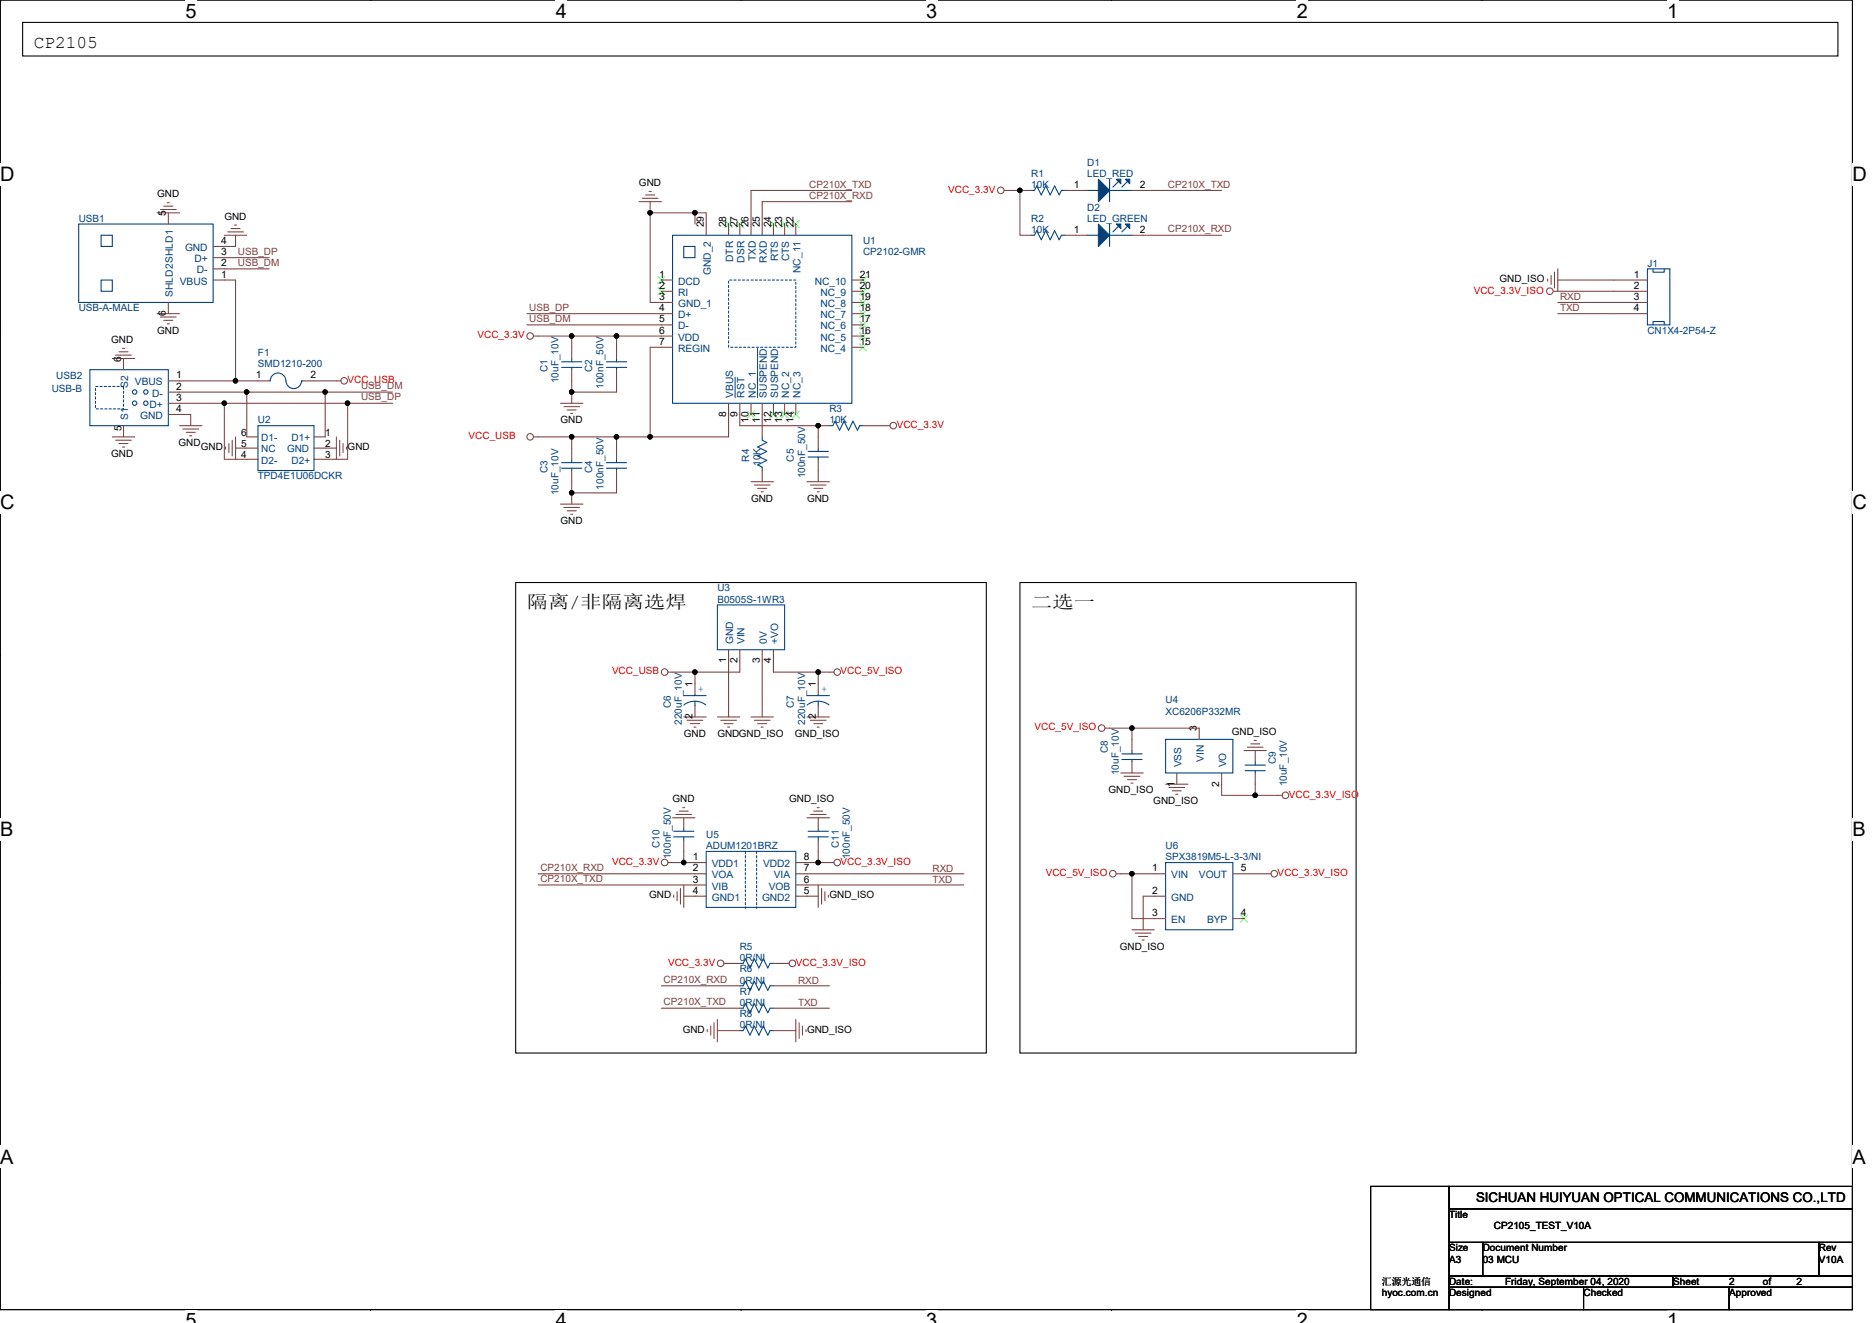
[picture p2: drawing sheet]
<svg xmlns="http://www.w3.org/2000/svg" width="297mm" height="210mm" viewBox="0 0 297 210" stroke-linecap="round" stroke-linejoin="round" font-family="sans-serif">
<path d="M0 0h293.9v207.9h-293.9z" fill="none" stroke="#000" stroke-width=".17"/>
<g fill="#fff">
<path d="M29.4 0h1.8v3.5h-1.8z"/>
<path d="M29.4 207.9h1.8v2h-1.8z"/>
</g>
<path d="M58.8 0h.1M58.8 207.9h.1" fill="none" stroke="#000" stroke-width=".17"/>
<g fill="#fff">
<path d="M88.2 0h1.8v3.5h-1.8z"/>
<path d="M88.2 207.9h1.8v2h-1.8z"/>
</g>
<path d="M117.6 0h.1M117.6 207.9h.1" fill="none" stroke="#000" stroke-width=".17"/>
<g fill="#fff">
<path d="M147 0h1.7v3.5h-1.7z"/>
<path d="M147 207.9h1.7v2h-1.7z"/>
</g>
<path d="M176.4 0h.1M176.4 207.9h.1" fill="none" stroke="#000" stroke-width=".17"/>
<g fill="#fff">
<path d="M205.8 0h1.7v3.5h-1.7z"/>
<path d="M205.8 207.9h1.7v2h-1.7z"/>
</g>
<path d="M235.2 0h.1M235.2 207.9h.1" fill="none" stroke="#000" stroke-width=".17"/>
<g fill="#fff">
<path d="M264.5 0h1.8v3.5h-1.8z"/>
<path d="M264.5 207.9h1.8v2h-1.8z"/>
<path d="M0 26h2.3v3.5h-2.3z"/>
<path d="M293.9 26h2.3v3.5h-2.3z"/>
<path d="M0 77.9h2.3v3.5h-2.3z"/>
<path d="M293.9 77.9h2.3v3.5h-2.3z"/>
</g>
<path d="M0 52h.1M293.9 52h.1" fill="none" stroke="#000" stroke-width=".17"/>
<g fill="#fff">
<path d="M0 129.9h2.1v3.5h-2.1z"/>
<path d="M293.9 129.9h2.1v3.5h-2.1z"/>
</g>
<path d="M0 103.9h.1M293.9 103.9h.1" fill="none" stroke="#000" stroke-width=".17"/>
<g fill="#fff">
<path d="M0 181.9h2.2v3.5h-2.2z"/>
<path d="M293.9 181.9h2.2v3.5h-2.2z"/>
</g>
<path d="M3.6 3.6h288v5.3h-288zM81.8 92.5h74.7v74.6h-74.7zM161.8 92.5h53.4v74.6h-53.4zM0 155.9h.1M293.9 155.9h.1M229.9 188.3h64v3.6h-64zM229.9 191.9h64v5.3h-64zM229.9 197.2h5.4v5.3h-5.4zM235.3 197.2h53.3v5.3h-53.3zM288.6 197.2h5.3v5.3h-5.3zM229.9 202.5h35.6v1.8h-35.6zM265.5 202.5h28.4v1.8h-28.4z" fill="none" stroke="#000" stroke-width=".17"/>
<g fill="none" stroke="#804040" stroke-width=".17">
<path d="M24.9 33.8h3.6M25.5 33.3h2.5M26 32.7h1.4M26.5 32.2h.4M35.6 37.3h3.6M36.1 36.8h2.5M36.7 36.3h1.4M37.2 35.7h.3M101.4 32h3.5M101.9 31.5h2.5M102.4 30.9h1.5M103 30.4h.3"/>
<path d="M159.3 30.2h.8M17.8 56.9h3.6M18.3 56.4h2.5M18.9 55.8h1.4M19.4 55.3h.4M24.9 49.8h3.6M25.5 50.3h2.5M26 50.8h1.4M26.5 51.4h.4M84.7 53.3h.7M245.6 44.3v.3M246.1 43.7v1.5"/>
<path d="M246.7 43.2v2.5M247.2 42.7v3.5h-.7M17.8 69.3h3.6M18.3 69.9h2.5M18.9 70.4h1.4M19.4 71h.4M28.5 67.6h3.5M29 68.1h2.5M29.5 68.6h1.5M30.1 69.2h.3M35.8 71v.3M36.3 70.4v1.4"/>
<path d="M36.8 69.9v2.5M37.4 69.3v3.6M53.4 60.5h.7M53.4 69.3v3.6M53.9 69.9v2.5M54.4 70.4v1.4M55 71v.3M84.7 69.3h.7M88.9 64h3.6M89.5 64.5h2.5M90 65.1h1.4M90.5 65.6h.4"/>
<path d="M119.2 76.5h3.5M119.7 77h2.5M120.2 77.5h1.5M120.8 78.1h.3M128.1 76.5h3.5M128.6 77h2.5M129.1 77.5h1.5M129.7 78.1h.3M140.5 67.6h.7M88.9 80h3.6M89.5 80.5h2.5M90 81.1h1.4"/>
<path d="M90.5 81.6h.4M106 106.7h.7M108.5 113.8h3.6M109 114.3h2.5M109.6 114.9h1.4M110.1 115.4h.3M113.8 113.8h3.6M114.4 114.3h2.5M114.9 114.9h1.4M115.4 115.4h.4M119.2 113.8h3.5M119.7 114.3h2.5"/>
<path d="M120.2 114.9h1.5M120.8 115.4h.3M128.1 113.8h3.5M128.6 114.3h2.5M129.1 114.9h1.5M129.7 115.4h.3M131.6 106.7h.7M175.3 115.6h.8M197.4 119.1h3.6M197.9 118.6h2.5M198.5 118.1h1.4M199 117.5h.3"/>
<path d="M106 136.9h.7M106.7 129.8h3.6M107.2 129.3h2.5M107.8 128.7h1.4M108.3 128.2h.4M128.1 129.8h3.5M128.6 129.3h2.5M129.1 128.7h1.5M129.7 128.2h.3M131.6 136.9h.7M177.1 138.7h.7M177.8 122.7h3.6"/>
<path d="M178.4 123.2h2.5M178.9 123.7h1.4M179.4 124.3h.4M185 124.5h3.5M185.5 125h2.5M186 125.5h1.4M186.6 126.1h.3M201 138.7h.7M202.7 126.2h.8M106.9 142.1v.3M107.4 141.5v1.5M108 141v2.5"/>
<path d="M108.5 140.5v3.5M114.9 152.9h.7M124.5 152.9h.7M129.8 140.5v3.5M130.4 141v2.5M130.9 141.5v1.5M131.4 142.1v.3M179.6 147.6h3.6M180.1 148.1h2.5M180.7 148.6h1.4M181.2 149.2h.4M112.2 163.4v.3"/>
<path d="M112.8 162.9v1.4M113.3 162.3v2.5M113.8 161.8v3.6M126.3 161.8v3.6M126.8 162.3v2.5M127.3 162.9v1.4M127.9 163.4v.3"/>
<circle cx="158.8" cy="30.2" r=".52"/>
<circle cx="84.1" cy="53.3" r=".52"/>
<circle cx="245.9" cy="46.2" r=".52"/>
<circle cx="54.6" cy="60.4" r=".52"/>
<circle cx="84.1" cy="69.3" r=".52"/>
<circle cx="141.7" cy="67.6" r=".52"/>
<circle cx="105.5" cy="106.7" r=".52"/>
<circle cx="132.8" cy="106.7" r=".52"/>
<circle cx="174.8" cy="115.6" r=".52"/>
<circle cx="105.5" cy="136.9" r=".52"/>
<circle cx="132.8" cy="136.9" r=".52"/>
<circle cx="176.6" cy="138.7" r=".52"/>
<circle cx="202.2" cy="138.7" r=".52"/>
<circle cx="204" cy="126.2" r=".52"/>
<circle cx="114.3" cy="152.9" r=".52"/>
<circle cx="125.7" cy="152.9" r=".52"/>
</g>
<path d="M217.9 188.6h11.7v10.7h-11.7z" fill="#fff"/>
<path d="M217.5 188.3h12.4v19.6h-12.4zM229.9 188.3h64v3.6h-64zM229.9 191.9h64v5.3h-64zM229.9 197.2h5.4v5.3h-5.4zM235.3 197.2h53.3v5.3h-53.3zM288.6 197.2h5.3v5.3h-5.3zM229.9 204.3h21.4v3.6h-21.4zM229.9 202.5h35.6v1.8h-35.6zM251.3 204.3h23.1v3.6h-23.1zM265.5 202.5h28.4v1.8h-28.4zM274.4 204.3h19.5v3.6h-19.5z" fill="none" stroke="#000" stroke-width=".17"/>
<path d="M217.9 188.6h11.7v10.7h-11.7z" fill="#fff"/>
<path d="M217.5 188.3h12.4v19.6h-12.4zM229.9 188.3h64v3.6h-64zM229.9 191.9h64v5.3h-64zM229.9 197.2h5.4v5.3h-5.4zM235.3 197.2h53.3v5.3h-53.3zM288.6 197.2h5.3v5.3h-5.3zM229.9 204.3h21.4v3.6h-21.4zM229.9 202.5h35.6v1.8h-35.6zM251.3 204.3h23.1v3.6h-23.1zM265.5 202.5h28.4v1.8h-28.4zM274.4 204.3h19.5v3.6h-19.5z" fill="none" stroke="#000" stroke-width=".17"/>
<path d="M217.9 188.6h11.7v10.7h-11.7z" fill="#fff"/>
<path d="M217.5 188.3h12.4v19.6h-12.4zM229.9 204.3h21.4v3.6h-21.4zM251.3 204.3h23.1v3.6h-23.1zM274.4 204.3h19.5v3.6h-19.5z" fill="none" stroke="#000" stroke-width=".17"/>
<g fill="#004080" stroke="#004080" stroke-width=".17">
<path d="M174.3 28.4l1.8 1.8-1.8 1.8z" fill-rule="evenodd"/>
<path d="M177.1 28.4h.7v.8z" fill-rule="evenodd"/>
<path d="M178.6 28.4h.7v.8z" fill-rule="evenodd"/>
<path d="M174.3 35.6l1.8 1.7-1.8 1.8z" fill-rule="evenodd"/>
<path d="M177.1 35.6h.7v.7z" fill-rule="evenodd"/>
<path d="M178.6 35.6h.7v.7z" fill-rule="evenodd"/>
</g>
<g fill="none" stroke="#004080" stroke-width=".17">
<path d="M12.5 35.6h21.3v12.4h-21.3zM16 37.3h1.8v1.8h-1.8zM106.7 37.3h28.5v26.7h-28.5zM108.5 39.1h1.8v1.8h-1.8zM163.6 30.2h.5l.4-.7 .7 1.4 .7-1.4 .7 1.4 .7-1.4 .8 1.4 .3-.7h.5M163.6 37.3h.5l.4-.7 .7 1.5 .7-1.5 .7 1.5 .7-1.5 .8 1.5 .3-.8h.5M172.5 30.2h1.8M172.5 37.3h1.8M176.1 28.4v3.6M176.1 30.2h3.5M176.1 35.6v3.5M176.1 37.3h3.5"/>
<path d="M177.5 28.8l-.9 .9M177.5 35.9l-.9 .9M178.9 28.8l-.9 .9M178.9 35.9l-.9 .9M14.3 58.7h12.4v8.9h-12.4zM16 44.4h1.8v1.8h-1.8zM89.1 57.4h3.2M89.1 58.3h3.2M90.7 58.3v.4M90.7 56.9v.5M96.2 57.4h3.2M96.2 58.3h3.2"/>
<path d="M97.8 58.3v.4M97.8 56.9v.5M261.4 42.7h3.6v8.9h-3.6zM262.3 51.6v-.6h1.8v.6M262.3 42.7v.5h1.8v-.5M40.9 67.6h8.9v7.1h-8.9zM42.7 60.5h.2M42.9 60.4a1.24 1.24 0 0 1 1.2-1.2 1.24 1.24 0 0 1 1.3 1.2M45.4 60.4a1.24 1.24 0 0 0 1.2 1.3 1.24 1.24 0 0 0 1.3-1.3M47.9 60.5h.1M89.1 73.4h3.2M89.1 74.3h3.2"/>
<path d="M90.7 74.3v.4M90.7 72.9v.5M96.2 73.4h3.2M96.2 74.3h3.2M97.8 74.3v.4M97.8 72.9v.5M120.9 69.3v.6l.8 .3-1.5 .8 1.5 .6-1.5 .8 1.5 .7-1.5 .7 .7 .3v.6M128.2 71.6h3.2M128.2 72.5h3.2M129.8 72.5v.4M129.8 71.1v.5M131.6 67.6h.5l.4-.8 .7 1.5 .7-1.5 .7 1.5 .7-1.5 .8 1.5 .3-.7h.5"/>
<path d="M113.8 96h10.7v7.1h-10.7zM108.5 110.4h3.6M108.5 111.9a2.84 2.84 0 0 1 3.5 0M110.3 111.3v.7M110.3 110.2v.2M128.1 110.4h3.5M128.1 111.9a2.84 2.84 0 0 1 3.4 0M129.8 111.3v.7M129.8 110.2v.2M178 119.7h3.2M179.6 119.1v.6M185 117.3h10.6v5.4h-10.6z"/>
<path d="M106.9 132.8h3.2M106.9 131.9h3.2M108.5 131.6v.3M108.5 132.8v.5M112.1 135.1h14.2v8.9h-14.2zM128.2 132.8h3.2M128.2 131.9h3.2M129.8 131.6v.3M129.8 132.8v.5M178 120.5h3.2M179.6 120.5v.4M185 136.9h10.6v10.7h-10.6z"/>
<path d="M197.6 121.4h3.2M197.6 122.3h3.2M199.2 122.3v.4M199.2 120.9v.5M117.4 152.9h.5l.4-.7 .7 1.4 .7-1.4 .7 1.4 .7-1.4 .7 1.4 .4-.7h.5M117.4 156.5h.5l.4-.8 .7 1.5 .7-1.5 .7 1.5 .7-1.5 .7 1.5 .4-.7h.5M117.4 160h.5l.4-.7 .7 1.4 .7-1.4 .7 1.4 .7-1.4 .7 1.4 .4-.7h.5M117.4 163.6h.5l.4-.7 .7 1.4 .7-1.4 .7 1.4 .7-1.4 .7 1.4 .4-.7h.5"/>
<circle cx="21.4" cy="62.2" r=".35"/>
<circle cx="21.4" cy="64" r=".35"/>
<circle cx="23.1" cy="64" r=".35"/>
<circle cx="23.1" cy="62.2" r=".35"/>
</g>
<g fill="none" stroke="#804040" stroke-width=".17">
<path d="M26.7 33.8v1.8M37.4 37.3v1.8h-3.6M103.2 33.8v14.2h3.5M103.2 32v1.8M103.2 33.8h7.1M110.3 33.8v1.8M110.3 33.8h1.8v3.5M115.6 35.6v1.7M117.4 35.6v1.7M122.7 35.6v1.7M124.5 35.6v1.7M126.3 35.6v1.7"/>
<path d="M135.2 32h-14.3v5.3M135.2 30.2h-16v7.1M160.1 30.2h1.7M161.8 30.2v7.1h1.8M161.8 30.2h1.8M163.6 30.2h.1M163.6 37.3h.1M168.9 37.3h3.6M168.9 30.2h.1M168.9 37.3h.1M168.9 30.2h3.6M179.6 37.3h14.2"/>
<path d="M193.8 30.2h-14.2M19.6 56.9v1.8M26.7 48v1.8M33.8 44.4h3.6v16.1M33.8 42.7h8.9M42.7 40.9h-8.9M83.6 49.8h23.1M83.6 51.6h23.1M85.4 53.3h5.3M90.7 58.7v3.5M90.7 53.3v3.6M90.7 53.3h7.1"/>
<path d="M97.8 58.7v3.5h-7.1M97.8 53.3v3.6M104.9 44.4h1.8M104.9 46.2h1.8M106.7 53.3h-8.9M106.7 55.1h-3.5v14.2M135.2 55.1h1.7M135.2 53.3h1.7M135.2 51.6h1.7M135.2 49.8h1.7M135.2 48h1.7M135.2 46.2h1.7"/>
<path d="M135.2 44.4h1.7M247.2 49.8h14.2M247.2 44.4h14.2M247.2 46.2h14.2M247.2 48h14.2M19.6 67.6v1.7M26.7 64h8.9v8.9h5.3M26.7 60.5h10.7M26.7 62.2h12.5M26.7 65.8h3.6v1.8M35.6 64h19.6M37.4 71.1h3.5"/>
<path d="M37.4 60.5h5.3M39.2 62.2v7.1h1.7M39.2 62.2h12.4M48 60.5h5.4M51.6 62.2v7.1h-1.8M51.6 62.2h10.7M53.4 71.1h-3.6M55.2 64h7.1M55.2 64v8.9h-5.4M85.4 69.3h5.3M90.7 74.7v3.5h7.1v-3.5M90.7 69.3v3.6"/>
<path d="M90.7 78.2v1.8M90.7 62.2v1.8M90.7 69.3h7.1M97.8 69.3h5.4M97.8 69.3v3.6M115.6 64v5.3h-12.4M117.4 64v3.6h12.4M119.2 64v1.8M120.9 74.7h.1M120.9 69.3h.1M120.9 64v5.3M120.9 74.7v1.8"/>
<path d="M122.7 64v1.8M124.5 64v1.8M126.3 64v1.8M129.8 72.9v3.6M129.8 67.6v3.5M129.8 67.6h1.8M131.6 67.6h.1M136.9 67.6h3.6M136.9 67.6h.1M106.7 106.7h3.6M110.3 106.7v3.5M110.3 112v1.8"/>
<path d="M115.6 103.1v10.7M117.4 103.1v3.6h-7.1M120.9 103.1v10.7M122.7 103.1v3.6h7.1M129.8 106.7v3.5M129.8 112v1.8M129.8 106.7h1.8M176.1 115.6h3.5M179.6 115.6h10.7v1.7M179.6 115.6v3.5M199.2 119.1v1.8M85.4 138.7h26.7"/>
<path d="M106.7 136.9h1.8M108.5 129.8v1.8M108.5 133.3v3.6M112.1 136.9h-3.6M126.3 138.7h26.6M126.3 136.9h3.5M129.8 129.8v1.8M129.8 133.3v3.6M129.8 136.9h1.8M177.8 138.7h1.8M179.6 120.9v1.8M179.6 138.7h5.4"/>
<path d="M179.6 138.7v7.1h5.4M186.7 122.7v1.8M193.8 122.7v3.5h5.4M195.6 138.7h5.4M199.2 122.7v3.5M199.2 126.2h3.5M85.4 140.5h26.7M104.9 156.5h12.5M108.5 142.2h3.6M115.6 152.9h1.8M117.4 152.9h.1M117.4 156.5h.1"/>
<path d="M122.7 152.9h.1M122.7 156.5h.1M122.7 156.5h8.9M122.7 152.9h1.8M126.3 142.2h3.5M126.3 140.5h26.6M185 142.2h-3.6v5.4M195.6 145.8h1.8M104.9 160h12.5M113.8 163.6h3.6M117.4 160h.1M117.4 163.6h.1"/>
<path d="M122.7 160h.1M122.7 163.6h.1M122.7 163.6h3.6M122.7 160h8.9"/>
</g>
<path d="M115.6 44.4h10.7v10.7h-10.7zM15.2 61.3h4.4v3.6h-4.4zM118.3 135.1v8.9M120.1 135.1v8.9M118.3 144h.1M120.1 144h.1" fill="none" stroke="#004080" stroke-width=".17" stroke-dasharray=".3 .3"/>
<g fill="none" stroke="#0f0" stroke-width=".16">
<path d="M115.1 35l1.1 1.1M116.1 35l-1 1.1M116.9 35l1 1.1M117.9 35l-1.1 1.1M122.2 35l1.1 1.1M123.3 35l-1.1 1.1M124 35l1 1.1M125 35l-1.1 1.1M125.7 35l1.1 1.1M126.8 35l-1.1 1.1M104.4 43.9l1.1 1.1M104.4 45.7l1.1 1.1"/>
<path d="M105.5 43.9l-1.1 1.1M105.5 45.7l-1.1 1.1M136.4 54.6l1.1 1.1M136.4 52.8l1.1 1.1M136.4 51l1.1 1.1M136.4 49.3l1.1 1M136.4 47.5l1.1 1.1M136.4 45.7l1.1 1.1M136.4 43.9l1.1 1.1M137.5 54.6l-1.1 1.1M137.5 52.8l-1.1 1.1M137.5 51l-1.1 1.1"/>
<path d="M137.5 49.3l-1.1 1M137.5 47.5l-1.1 1.1M137.5 45.7l-1.1 1.1M137.5 43.9l-1.1 1.1M118.6 65.3l1.1 1M119.7 65.3l-1.1 1M122.2 65.3l1.1 1M123.3 65.3l-1.1 1M124 65.3l1 1M125 65.3l-1.1 1M125.7 65.3l1.1 1M126.8 65.3l-1.1 1"/>
<path d="M196.9 145.3l1 1M197.9 145.3l-1.1 1"/>
</g>
<path d="M116.6 59.9v3.2M120.2 55.3v7.8" fill="none" stroke="#004080" stroke-width=".16"/>
<g fill="#000" stroke="#000" stroke-width=".17">
<circle cx="103.2" cy="33.8" r=".35"/>
<circle cx="110.3" cy="33.8" r=".35"/>
<circle cx="161.8" cy="30.2" r=".35"/>
<circle cx="90.7" cy="53.3" r=".35"/>
<circle cx="97.8" cy="53.3" r=".35"/>
<circle cx="35.6" cy="64" r=".35"/>
<circle cx="37.4" cy="60.4" r=".35"/>
<circle cx="39.1" cy="62.2" r=".35"/>
<circle cx="51.6" cy="62.2" r=".35"/>
<circle cx="55.1" cy="64" r=".35"/>
<circle cx="90.7" cy="69.3" r=".35"/>
<circle cx="90.7" cy="78.2" r=".35"/>
<circle cx="90.7" cy="62.2" r=".35"/>
<circle cx="97.8" cy="69.3" r=".35"/>
<circle cx="103.2" cy="69.3" r=".35"/>
<circle cx="129.8" cy="67.6" r=".35"/>
<circle cx="110.3" cy="106.7" r=".35"/>
<circle cx="129.8" cy="106.7" r=".35"/>
<circle cx="179.6" cy="115.6" r=".35"/>
<circle cx="108.5" cy="136.9" r=".35"/>
<circle cx="129.8" cy="136.9" r=".35"/>
<circle cx="179.6" cy="138.7" r=".35"/>
<circle cx="199.2" cy="126.2" r=".35"/>
</g>
<g font-size="3.2">
<text x="29.4" y="2.8">5</text>
<text x="88.2" y="2.8">4</text>
<text x="147" y="2.8">3</text>
<text x="205.8" y="2.8">2</text>
<text x="264.5" y="2.8">1</text>
<text x="0" y="28.8">D</text>
<text x="293.9" y="28.8">D</text>
<text x="0" y="80.8">C</text>
<text x="293.9" y="80.8">C</text>
<text x="0" y="132.7">B</text>
<text x="293.9" y="132.7">B</text>
<text x="0" y="184.7">A</text>
<text x="293.9" y="184.7">A</text>
<text x="29.4" y="210.7">5</text>
<text x="88.2" y="210.7">4</text>
<text x="147" y="210.7">3</text>
<text x="205.8" y="210.7">2</text>
<text x="264.5" y="210.7">1</text>
</g>
<g font-size="2.8">
<text x="5.4" y="7.6">CP2105</text>
<text x="83.6" y="96.5">隔离/非隔离选焊</text>
<text x="163.6" y="96.5">二选一</text>
</g>
<text font-size="2.1" x="234.2" y="190.7">SICHUAN HUIYUAN OPTICAL COMMUNICATIONS CO.,LTD</text>
<g font-size="1.6">
<text x="101.4" y="29.5">GND</text>
<text x="170.4" y="29.8">1</text>
<text x="180.9" y="29.8">2</text>
<text x="24.9" y="31.3">GND</text>
<text x="26.3" y="34.3" transform="rotate(-90 26.3 34.3)">5</text>
<text x="35.6" y="34.8">GND</text>
<text x="35.1" y="38.7">4</text>
<text x="35.1" y="40.5">3</text>
<text x="111.7" y="36.1" transform="rotate(-90 111.7 36.1)">29</text>
<text x="115.2" y="36.1" transform="rotate(-90 115.2 36.1)">28</text>
<text x="117" y="36.1" transform="rotate(-90 117 36.1)">27</text>
<text x="118.8" y="36.1" transform="rotate(-90 118.8 36.1)">26</text>
<text x="120.6" y="36.1" transform="rotate(-90 120.6 36.1)">25</text>
<text x="122.3" y="36.1" transform="rotate(-90 122.3 36.1)">24</text>
<text x="124.1" y="36.1" transform="rotate(-90 124.1 36.1)">23</text>
<text x="125.9" y="36.1" transform="rotate(-90 125.9 36.1)">22</text>
<text x="170.4" y="37">1</text>
<text x="180.9" y="37">2</text>
<text x="35.1" y="44.1">1</text>
<text x="35.1" y="42.3">2</text>
<text x="104.6" y="44.1">1</text>
<text x="104.6" y="45.8">2</text>
<text x="104.6" y="47.6">3</text>
<text x="136.4" y="47.6">19</text>
<text x="136.4" y="45.8">20</text>
<text x="136.4" y="44.1">21</text>
<text x="237.9" y="44.8">GND_ISO</text>
<text x="259.3" y="44.1">1</text>
<text x="259.3" y="45.8">2</text>
<text x="259.3" y="47.6">3</text>
<text x="24.9" y="53">GND</text>
<text x="26.3" y="50.2" transform="rotate(-90 26.3 50.2)">6</text>
<text x="104.6" y="49.4">4</text>
<text x="104.6" y="51.2">5</text>
<text x="104.6" y="53">6</text>
<text x="136.4" y="53">16</text>
<text x="136.4" y="51.2">17</text>
<text x="136.4" y="49.4">18</text>
<text x="259.3" y="49.4">4</text>
<text x="17.6" y="54.4">GND</text>
<text x="19.2" y="57.4" transform="rotate(-90 19.2 57.4)">6</text>
<text x="104.6" y="54.7">7</text>
<text x="136.4" y="54.7">15</text>
<text x="28" y="65.4">4</text>
<text x="28" y="63.6">3</text>
<text x="28" y="60.1">1</text>
<text x="28" y="61.8">2</text>
<text x="40.6" y="60.1">1</text>
<text x="49.3" y="60.1">2</text>
<text x="19.3" y="68.5" transform="rotate(-90 19.3 68.5)">5</text>
<text x="28.3" y="70.8">GND</text>
<text x="31.9" y="71.5">GND</text>
<text x="38.3" y="70.9">5</text>
<text x="38.3" y="69.2">6</text>
<text x="51.6" y="70.9">2</text>
<text x="51.6" y="69.2">1</text>
<text x="55.2" y="71.5">GND</text>
<text x="88.9" y="67.2">GND</text>
<text x="115.2" y="66.2" transform="rotate(-90 115.2 66.2)">8</text>
<text x="117" y="66.2" transform="rotate(-90 117 66.2)">9</text>
<text x="118.8" y="67.1" transform="rotate(-90 118.8 67.1)">10</text>
<text x="120.6" y="67.1" transform="rotate(-90 120.6 67.1)">11</text>
<text x="122.3" y="67.1" transform="rotate(-90 122.3 67.1)">12</text>
<text x="124.1" y="67.1" transform="rotate(-90 124.1 67.1)">13</text>
<text x="125.9" y="67.1" transform="rotate(-90 125.9 67.1)">14</text>
<text x="17.6" y="72.5">GND</text>
<text x="38.3" y="72.7">4</text>
<text x="51.6" y="72.7">3</text>
<text x="88.9" y="83.2">GND</text>
<text x="119.2" y="79.7">GND</text>
<text x="128.1" y="79.7">GND</text>
<text x="115.2" y="105.3" transform="rotate(-90 115.2 105.3)">1</text>
<text x="117" y="105.3" transform="rotate(-90 117 105.3)">2</text>
<text x="120.6" y="105.3" transform="rotate(-90 120.6 105.3)">3</text>
<text x="122.3" y="105.3" transform="rotate(-90 122.3 105.3)">4</text>
<text x="109.9" y="109" transform="rotate(-90 109.9 109)">1</text>
<text x="129.5" y="109" transform="rotate(-90 129.5 109)">1</text>
<text x="108.5" y="117">GND</text>
<text x="109.9" y="114.2" transform="rotate(-90 109.9 114.2)">2</text>
<text x="113.8" y="117">GNDGND_ISO</text>
<text x="126.1" y="117">GND_ISO</text>
<text x="129.5" y="114.2" transform="rotate(-90 129.5 114.2)">2</text>
<text x="189.9" y="116.1" transform="rotate(-90 189.9 116.1)">3</text>
<text x="195.4" y="116.6">GND_ISO</text>
<text x="175.9" y="125.9">GND_ISO</text>
<text x="186.3" y="124.8" transform="rotate(-90 186.3 124.8)">1</text>
<text x="193.5" y="124.8" transform="rotate(-90 193.5 124.8)">2</text>
<text x="106.7" y="127.3">GND</text>
<text x="125.2" y="127.3">GND_ISO</text>
<text x="183" y="127.7">GND_ISO</text>
<text x="109.9" y="136.5">1</text>
<text x="127.5" y="136.5">8</text>
<text x="103" y="142.6">GND</text>
<text x="109.9" y="138.3">2</text>
<text x="109.9" y="140.1">3</text>
<text x="109.9" y="141.9">4</text>
<text x="127.5" y="141.9">5</text>
<text x="127.5" y="138.3">7</text>
<text x="127.5" y="140.1">6</text>
<text x="131.6" y="142.6">GND_ISO</text>
<text x="182.8" y="138.3">1</text>
<text x="182.8" y="141.9">2</text>
<text x="196.9" y="138.3">5</text>
<text x="182.8" y="145.4">3</text>
<text x="196.9" y="145.4">4</text>
<text x="177.7" y="150.8">GND_ISO</text>
<text x="108.3" y="163.9">GND</text>
<text x="128.1" y="163.9">GND_ISO</text>
<text x="229.9" y="193.3">Title</text>
<text x="237" y="195.1">CP2105_TEST_V10A</text>
<text x="219.3" y="203.9">汇源光通信</text>
<text x="229.9" y="200.4">A3</text>
<text x="229.9" y="198.6">Size</text>
<text x="229.9" y="203.9">Date:</text>
<text x="235.3" y="200.4">03 MCU</text>
<text x="235.3" y="198.6">Document Number</text>
<text x="238.8" y="203.9">Friday, September 04, 2020</text>
<text x="265.5" y="203.9">Sheet</text>
<text x="274.4" y="203.9">2</text>
<text x="279.7" y="203.9">of</text>
<text x="285" y="203.9">2</text>
<text x="288.6" y="198.6">Rev</text>
<text x="288.6" y="200.4">V10A</text>
<text x="219.3" y="205.7">hyoc.com.cn</text>
<text x="229.9" y="205.7">Designed</text>
<text x="251.3" y="205.7">Checked</text>
<text x="274.4" y="205.7">Approved</text>
</g>
<g font-size="1.6" fill="#804040">
<text x="128.4" y="29.8">CP210X_TXD</text>
<text x="185.3" y="29.8">CP210X_TXD</text>
<text x="128.4" y="31.5">CP210X_RXD</text>
<text x="37.7" y="40.4">USB_DP</text>
<text x="185.3" y="36.9">CP210X_RXD</text>
<text x="37.7" y="42.2">USB_DM</text>
<text x="247.5" y="47.6">RXD</text>
<text x="84" y="49.3">USB_DP</text>
<text x="84" y="51.1">USB_DM</text>
<text x="247.5" y="49.4">TXD</text>
<text x="57.3" y="61.8">USB_DM</text>
<text x="57.3" y="63.5">USB_DP</text>
<text x="85.7" y="138.2">CP210X_RXD</text>
<text x="85.7" y="140">CP210X_TXD</text>
<text x="148" y="138.3">RXD</text>
<text x="148" y="140.1">TXD</text>
<text x="105.3" y="156">CP210X_RXD</text>
<text x="105.3" y="159.6">CP210X_TXD</text>
<text x="126.6" y="156.1">RXD</text>
<text x="126.6" y="159.7">TXD</text>
</g>
<g font-size="1.6" fill="#004080">
<text x="163.6" y="28.1">R1</text>
<text x="163.6" y="29.9">10K</text>
<text x="172.5" y="26.3">D1</text>
<text x="172.5" y="28.1">LED_RED</text>
<text x="12.5" y="35.2">USB1</text>
<text x="163.6" y="35.2">R2</text>
<text x="172.5" y="33.4">D2</text>
<text x="172.5" y="35.2">LED_GREEN</text>
<text x="29.4" y="39.8">GND</text>
<text x="30.8" y="41.6">D+</text>
<text x="116.3" y="41.6" transform="rotate(-90 116.3 41.6)">DTR</text>
<text x="118.1" y="41.7" transform="rotate(-90 118.1 41.7)">DSR</text>
<text x="119.9" y="41.5" transform="rotate(-90 119.9 41.5)">TXD</text>
<text x="121.7" y="41.7" transform="rotate(-90 121.7 41.7)">RXD</text>
<text x="123.5" y="41.5" transform="rotate(-90 123.5 41.5)">RTS</text>
<text x="125.2" y="41.5" transform="rotate(-90 125.2 41.5)">CTS</text>
<text x="136.9" y="38.8">U1</text>
<text x="136.9" y="40.5">CP2102-GMR</text>
<text x="163.6" y="37">10K</text>
<text x="27.4" y="47.1" transform="rotate(-90 27.4 47.1)">SHLD2SHLD1</text>
<text x="28.5" y="45.2">VBUS</text>
<text x="31.2" y="43.4">D-</text>
<text x="107.6" y="45.2">DCD</text>
<text x="107.6" y="46.9">RI</text>
<text x="112.8" y="43.7" transform="rotate(-90 112.8 43.7)">GND_2</text>
<text x="127" y="43.3" transform="rotate(-90 127 43.3)">NC_11</text>
<text x="129.3" y="45.2">NC_10</text>
<text x="130.2" y="46.9">NC_9</text>
<text x="261.4" y="42.3">J1</text>
<text x="12.5" y="49.4">USB-A-MALE</text>
<text x="107.6" y="48.7">GND_1</text>
<text x="107.6" y="50.5">D+</text>
<text x="107.6" y="52.3">D-</text>
<text x="130.2" y="52.3">NC_6</text>
<text x="130.2" y="50.5">NC_7</text>
<text x="130.2" y="48.7">NC_8</text>
<text x="261.4" y="53">CN1X4-2P54-Z</text>
<text x="40.9" y="56.5">F1</text>
<text x="40.9" y="58.3">SMD1210-200</text>
<text x="86.9" y="59" transform="rotate(-90 86.9 59)">C1</text>
<text x="94" y="59" transform="rotate(-90 94 59)">C2</text>
<text x="107.6" y="54.1">VDD</text>
<text x="107.6" y="55.8">REGIN</text>
<text x="130.2" y="55.8">NC_4</text>
<text x="130.2" y="54.1">NC_5</text>
<text x="8.2" y="62.2">USB-B</text>
<text x="8.9" y="60.1">USB2</text>
<text x="20.3" y="61.6" transform="rotate(-90 20.3 61.6)">S2</text>
<text x="21.4" y="61.2">VBUS</text>
<text x="23.7" y="64.7">D+</text>
<text x="24.1" y="62.9">D-</text>
<text x="88.6" y="60.8" transform="rotate(-90 88.6 60.8)">10uF_10V</text>
<text x="95.8" y="61.7" transform="rotate(-90 95.8 61.7)">100nF_50V</text>
<text x="116.3" y="63.1" transform="rotate(-90 116.3 63.1)">VBUS</text>
<text x="118.1" y="63.1" transform="rotate(-90 118.1 63.1)">RST</text>
<text x="119.9" y="63.1" transform="rotate(-90 119.9 63.1)">NC_1</text>
<text x="121.7" y="63.1" transform="rotate(-90 121.7 63.1)">SUSPEND</text>
<text x="123.5" y="63.1" transform="rotate(-90 123.5 63.1)">SUSPEND</text>
<text x="125.2" y="63.1" transform="rotate(-90 125.2 63.1)">NC_2</text>
<text x="127" y="63.1" transform="rotate(-90 127 63.1)">NC_3</text>
<text x="131.6" y="65.4">R3</text>
<text x="20.3" y="66.7" transform="rotate(-90 20.3 66.7)">S1</text>
<text x="22.2" y="66.5">GND</text>
<text x="40.9" y="67.2">U2</text>
<text x="41.5" y="71.8">NC</text>
<text x="41.5" y="70">D1-</text>
<text x="45.5" y="71.8">GND</text>
<text x="46.3" y="70">D1+</text>
<text x="131.6" y="67.2">10K</text>
<text x="40.9" y="76.1">TPD4E1U06DCKR</text>
<text x="41.5" y="73.6">D2-</text>
<text x="46.3" y="73.6">D2+</text>
<text x="86.9" y="75" transform="rotate(-90 86.9 75)">C3</text>
<text x="94" y="75" transform="rotate(-90 94 75)">C4</text>
<text x="95.8" y="77.7" transform="rotate(-90 95.8 77.7)">100nF_50V</text>
<text x="118.9" y="73.3" transform="rotate(-90 118.9 73.3)">R4</text>
<text x="120.6" y="74" transform="rotate(-90 120.6 74)">10K</text>
<text x="126" y="73.3" transform="rotate(-90 126 73.3)">C5</text>
<text x="127.8" y="75.9" transform="rotate(-90 127.8 75.9)">100nF_50V</text>
<text x="88.6" y="78.6" transform="rotate(-90 88.6 78.6)">10uF_10V</text>
<text x="113.8" y="93.9">U3</text>
<text x="113.8" y="95.7">B0505S-1WR3</text>
<text x="116.3" y="102.2" transform="rotate(-90 116.3 102.2)">GND</text>
<text x="118.1" y="102.2" transform="rotate(-90 118.1 102.2)">VIN</text>
<text x="121.7" y="102.2" transform="rotate(-90 121.7 102.2)">0V</text>
<text x="123.5" y="102.2" transform="rotate(-90 123.5 102.2)">+VO</text>
<text x="106.4" y="112.4" transform="rotate(-90 106.4 112.4)">C6</text>
<text x="110.8" y="109.9">+</text>
<text x="126" y="112.4" transform="rotate(-90 126 112.4)">C7</text>
<text x="130.4" y="109.9">+</text>
<text x="185" y="111.7">U4</text>
<text x="185" y="113.4">XC6206P332MR</text>
<text x="108.2" y="115" transform="rotate(-90 108.2 115)">220uF_10V</text>
<text x="127.8" y="115" transform="rotate(-90 127.8 115)">220uF_10V</text>
<text x="175.8" y="119.5" transform="rotate(-90 175.8 119.5)">C8</text>
<text x="177.5" y="123" transform="rotate(-90 177.5 123)">10uF_10V</text>
<text x="187.5" y="121.8" transform="rotate(-90 187.5 121.8)">VSS</text>
<text x="191" y="120.9" transform="rotate(-90 191 120.9)">VIN</text>
<text x="194.6" y="121.8" transform="rotate(-90 194.6 121.8)">VO</text>
<text x="202.4" y="121.3" transform="rotate(-90 202.4 121.3)">C9</text>
<text x="204.2" y="124.8" transform="rotate(-90 204.2 124.8)">10uF_10V</text>
<text x="104.6" y="134.6" transform="rotate(-90 104.6 134.6)">C10</text>
<text x="106.4" y="136.4" transform="rotate(-90 106.4 136.4)">100nF_50V</text>
<text x="112.1" y="133">U5</text>
<text x="112.1" y="134.8">ADUM1201BRZ</text>
<text x="112.9" y="137.6">VDD1</text>
<text x="121.1" y="137.6">VDD2</text>
<text x="133.1" y="134.6" transform="rotate(-90 133.1 134.6)">C11</text>
<text x="134.9" y="136.4" transform="rotate(-90 134.9 136.4)">100nF_50V</text>
<text x="185" y="134.8">U6</text>
<text x="185" y="136.5">SPX3819M5-L-3-3/NI</text>
<text x="112.9" y="139.4">VOA</text>
<text x="112.9" y="141.2">VIB</text>
<text x="112.9" y="143">GND1</text>
<text x="120.9" y="143">GND2</text>
<text x="122" y="141.2">VOB</text>
<text x="122.8" y="139.4">VIA</text>
<text x="185.8" y="139.4">VIN</text>
<text x="185.8" y="143">GND</text>
<text x="190.2" y="139.4">VOUT</text>
<text x="185.8" y="146.5">EN</text>
<text x="191.5" y="146.5">BYP</text>
<text x="117.4" y="150.8">R5</text>
<text x="117.4" y="152.5">0R/NI</text>
<text x="117.4" y="154.3">R6</text>
<text x="117.4" y="157.9">R7</text>
<text x="117.4" y="159.7">0R/NI</text>
<text x="117.4" y="161.4">R8</text>
<text x="117.4" y="156.1">0R/NI</text>
<text x="117.4" y="163.2">0R/NI</text>
</g>
<g font-size="1.6" fill="#f00">
<text x="150.4" y="30.6">VCC_3.3V</text>
<text x="233.8" y="46.6">VCC_3.3V_ISO</text>
<text x="75.8" y="53.7">VCC_3.3V</text>
<text x="55.2" y="60.8">VCC_USB</text>
<text x="74.4" y="69.7">VCC_USB</text>
<text x="142.3" y="67.9">VCC_3.3V</text>
<text x="97.1" y="107">VCC_USB</text>
<text x="133.4" y="107">VCC_5V_ISO</text>
<text x="164.1" y="115.9">VCC_5V_ISO</text>
<text x="204.5" y="126.6">VCC_3.3V_ISO</text>
<text x="97.1" y="137.3">VCC_3.3V</text>
<text x="133.4" y="137.3">VCC_3.3V_ISO</text>
<text x="165.9" y="139">VCC_5V_ISO</text>
<text x="202.7" y="139">VCC_3.3V_ISO</text>
<text x="106" y="153.3">VCC_3.3V</text>
<text x="126.3" y="153.3">VCC_3.3V_ISO</text>
</g>
</svg>
